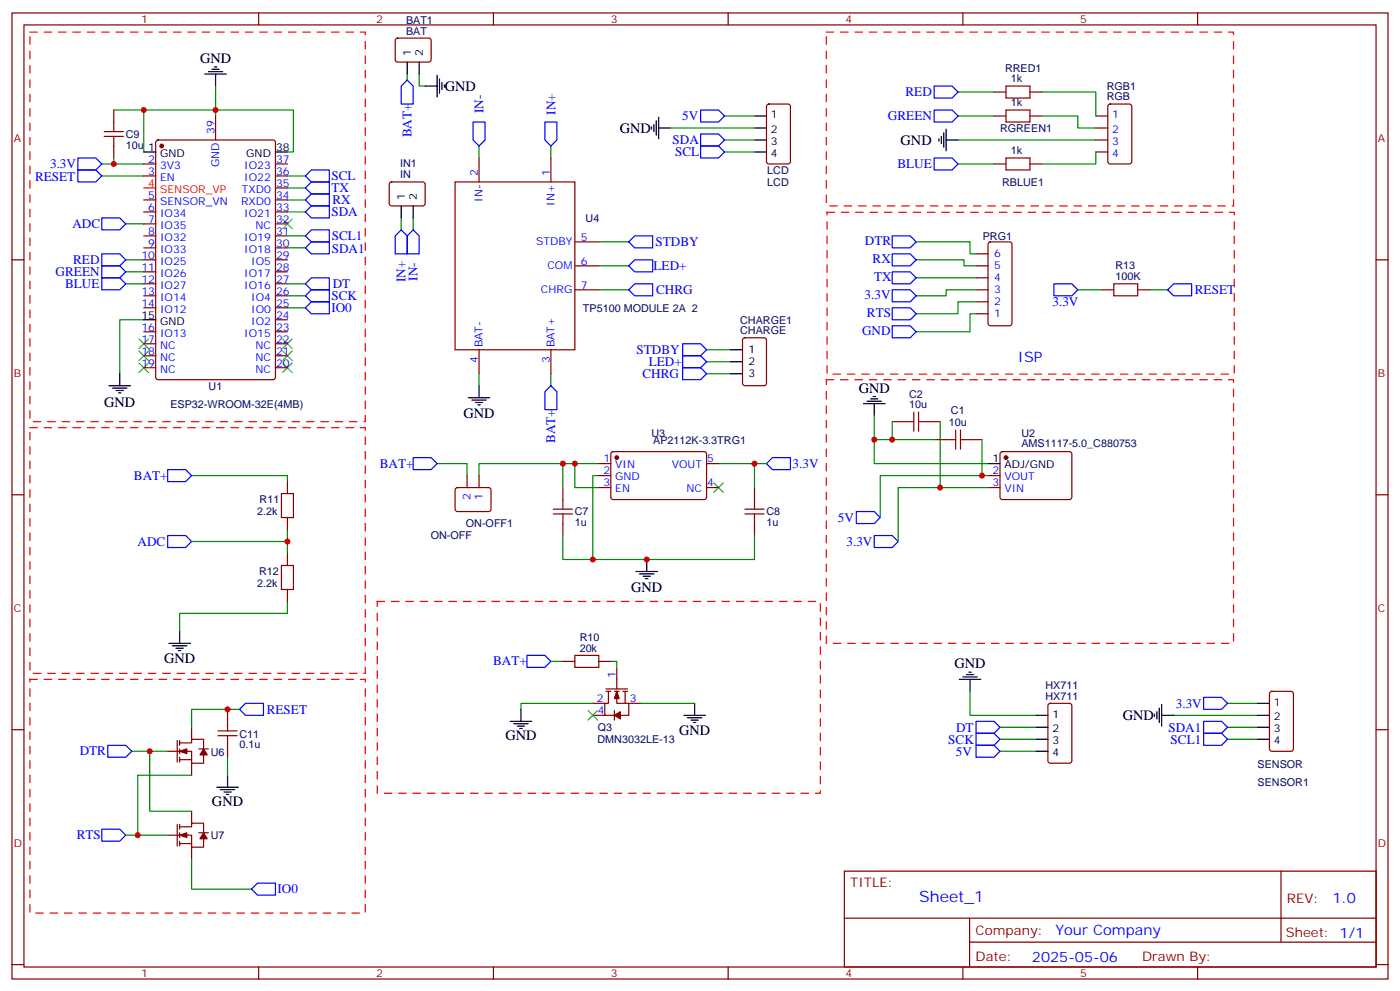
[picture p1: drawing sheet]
<svg xmlns="http://www.w3.org/2000/svg" width="412mm" height="292mm" viewBox="0 0 412 292" stroke-linecap="round" stroke-linejoin="round" font-family="sans-serif">
<g fill="none" stroke="#008700" stroke-width=".35">
<path d="M33.5 32.4h8.8M63.5 34.1v-1.7h-21.2v12.3M63.5 25.3v7.1h22.9v12.3h-1.7M119.9 21.8v1.8M123.5 21.8v3.5h1.7M197.6 37.7h24.6M213.4 34.1h8.8M282.2 34.1h10.6M282.2 27.1h10.6M306.9 34.1h10.6v3.6h5.3M306.9 27.1h15.9v7M30 51.8h12.3"/>
<path d="M30 48.3h12.3M33.5 46.5v1.8M84.7 51.8h5.3M84.7 58.8h5.3M84.7 55.3h5.3M141.1 43v3.5M162.3 43v3.5M213.4 44.7h8.8M213.4 41.2h8.8M282.2 41.2h40.6M282.2 48.3h10.6M322.8 44.7v3.6h-15.9"/>
<path d="M37 76.5h5.3M37 65.9h5.3M84.7 62.4h5.3M84.7 69.4h5.3M84.7 73h5.3M118.2 64.1v3.6M121.7 64.1v3.6M176.4 78.2h8.8M176.4 71.2h8.8M269.9 76.5h14.1v1.7h3.5M269.9 71.2h15.9v3.5h1.7M37 83.5h5.3"/>
<path d="M37 80h5.3M42.3 94.1h-7v15.9M84.7 90.6h5.3M84.7 83.5h5.3M84.7 87.1h5.3M176.4 85.3h8.8M269.9 81.8h17.6M287.5 85.3h-8.8v1.8h-8.8M287.5 88.8h-5.3v3.6h-12.3M287.5 92.4h-1.7v5.2h-15.9M317.5 85.3h7.1M338.7 85.3h5.3"/>
<path d="M141.1 110v3.5M162.3 110v3.5M208.1 110h7.1M208.1 106.5h7.1M208.1 102.9h7.1M56.4 140h28.3v1.7M128.8 136.5h8.8v3.5M165.8 136.5h-24.7v3.5M169.3 136.5v7h7.1M176.4 140h-1.8v24.7M176.4 136.5h-10.6v7M211.7 136.5h14.1"/>
<path d="M222.2 136.5v7M257.5 122.3v14.2h33.5M257.5 129.4h17.7M262.8 124.1v5.3M276.9 124.1v19.4M289.3 129.4v10.6M291 140h-31.7v12.3M84.7 155.9v3.5h-28.3M84.7 159.4v3.5M165.8 157.6v7.1h56.4v-7.1M291 143.5h-26.4v15.9M84.7 177v3.6h-31.8v5.2"/>
<path d="M162.3 194.7h3.5M179.9 194.7h1.8v1.7M70.6 208.8h-14.2v5.3M174.6 207h-21.1v1.8M188.7 207h15.9M285.8 203.5v7h19.4M294.6 214.1h10.6M294.6 217.6h10.6M345.7 210.5h24.7M361.6 214.1h8.8M361.6 217.6h8.8M361.6 207h8.8"/>
<path d="M38.8 221.1h10.6M44.1 221.1v17.7h12.3M56.4 228.2h-15.8v17.6h8.8M67 222.9v5.3M294.6 221.1h10.6M37 245.8h3.6M56.4 252.9v8.8h17.7"/>
</g>
<g fill="none" stroke="#00f" stroke-width=".35">
<path d="M119.9 23.6l1.8 1.7v5.3h-3.5v-5.3zM139.3 35.9h3.6v5.3l-1.8 1.8-1.8-1.8zM160.5 35.9h3.5v5.3l-1.7 1.8-1.8-1.8zM206.4 39.4h5.3l1.7 1.8-1.7 1.8h-5.3zM206.4 32.4h5.3l1.7 1.7-1.7 1.8h-5.3zM275.2 25.3h5.3l1.7 1.8-1.7 1.8h-5.3zM275.2 32.4h5.3l1.7 1.7-1.7 1.8h-5.3zM22.9 50h5.3l1.8 1.8-1.8 1.8h-5.3zM22.9 46.5h5.3l1.8 1.8-1.8 1.7h-5.3zM90 51.8l1.7-1.8h5.3v3.6h-5.3zM90 58.8l1.7-1.7h5.3v3.5h-5.3zM90 55.3l1.7-1.7h5.3v3.5h-5.3z"/>
<path d="M206.4 43h5.3l1.7 1.7-1.7 1.8h-5.3zM275.2 46.5h5.3l1.7 1.8-1.7 1.7h-5.3zM30 78.2h5.3l1.7 1.8-1.7 1.8h-5.3zM30 74.7h5.3l1.7 1.8-1.7 1.7h-5.3zM30 64.1h5.3l1.7 1.8-1.7 1.8h-5.3zM90 62.4l1.7-1.8h5.3v3.5h-5.3zM90 73l1.7-1.8h5.3v3.5h-5.3zM90 69.4l1.7-1.7h5.3v3.5h-5.3zM116.4 69.4l1.8-1.7 1.7 1.7v5.3h-3.5zM119.9 69.4l1.8-1.7 1.8 1.7v5.3h-3.6zM187 76.5h5.3v3.5h-5.3l-1.8-1.8zM187 69.4h5.3v3.6h-5.3l-1.8-1.8z"/>
<path d="M262.8 69.4h5.3l1.8 1.8-1.8 1.8h-5.3zM262.8 74.7h5.3l1.8 1.8-1.8 1.7h-5.3zM30 81.8h5.3l1.7 1.7-1.7 1.8h-5.3zM90 90.6l1.7-1.8h5.3v3.6h-5.3zM90 87.1l1.7-1.8h5.3v3.5h-5.3zM90 83.5l1.7-1.7h5.3v3.5h-5.3zM187 83.5h5.3v3.6h-5.3l-1.8-1.8zM262.8 80h5.3l1.8 1.8-1.8 1.7h-5.3zM262.8 85.3h5.3l1.8 1.8-1.8 1.7h-5.3zM262.8 90.6h5.3l1.8 1.8-1.8 1.7h-5.3zM262.8 95.9h5.3l1.8 1.7-1.8 1.8h-5.3zM310.4 83.5h5.3l1.8 1.8-1.8 1.8h-5.3z"/>
<path d="M344 85.3l1.7-1.8h5.3v3.6h-5.3zM160.5 115.3l1.8-1.8 1.7 1.8v5.3h-3.5zM201.1 108.2h5.3l1.7 1.8-1.7 1.8h-5.3zM201.1 104.7h5.3l1.7 1.8-1.7 1.7h-5.3zM201.1 101.2h5.3l1.7 1.7-1.7 1.8h-5.3zM49.4 138.2h5.3l1.7 1.8-1.7 1.7h-5.3zM121.7 134.7h5.3l1.8 1.8-1.8 1.7h-5.3zM225.8 136.5l1.7-1.8h5.3v3.5h-5.3zM49.4 157.6h5.3l1.7 1.8-1.7 1.7h-5.3zM252.2 150.6h5.3l1.8 1.7-1.8 1.8h-5.3zM257.5 157.6h5.3l1.8 1.8-1.8 1.7h-5.3zM155.2 192.9h5.3l1.8 1.8-1.8 1.7h-5.3z"/>
<path d="M31.7 219.4h5.3l1.8 1.7-1.8 1.8h-5.3zM70.6 208.8l1.7-1.8h5.3v3.5h-5.3zM287.5 219.4h5.3l1.8 1.7-1.8 1.8h-5.3zM287.5 212.3h5.3l1.8 1.8-1.8 1.7h-5.3zM287.5 215.8h5.3l1.8 1.8-1.8 1.8h-5.3zM354.5 215.8h5.3l1.8 1.8-1.8 1.8h-5.3zM354.5 212.3h5.3l1.8 1.8-1.8 1.7h-5.3zM354.5 205.2h5.3l1.8 1.8-1.8 1.8h-5.3zM30 244.1h5.3l1.7 1.7-1.7 1.8h-5.3zM74.1 261.7l1.7-1.8h5.3v3.6h-5.3z"/>
</g>
<g fill="none" stroke="#870000" stroke-width=".35">
<path d="M3.5 3.8h405.4v284.3h-405.4zM7.1 7.3h398.2v277.3h-398.2zM76.2 3.8v3.5M116.7 11.4l.4-.2 9.5 .1 .4 .6-.1 5.9-.6 .5-9.5-.1-.4-.6v-5.7zM145.3 3.8v3.5M214.5 3.8v3.5M283.6 3.8v3.5M352.8 3.8v3.5M30.7 38.7h5.6M33.5 32.4v6.3M63.5 34.1v7.1M226 30.8l.5-.2h5.6l.7 .5v16.5l-.4 .6-5.9 .1-.7-.5v-16.5z"/>
<path d="M292.8 34.1h3.5M292.8 27.1h3.5M296.3 25.3h7.1v3.6h-7.1zM296.3 32.4h7.1v3.5h-7.1zM303.4 34.1h3.5M303.4 27.1h3.5M322.8 34.1h3.5M322.8 37.7h3.5M326.6 30.8l.4-.2h5.7l.6 .5 .1 16.5-.5 .6-5.9 .1-.6-.5-.1-16.5zM30.7 40.1h5.6M33.5 40.1v6.4M42.3 48.3h3.6"/>
<path d="M42.3 51.8h3.6M42.3 58.8h3.6M46.1 41.4l.5-.2h33.8l.7 .4v69.5l-.4 .6-34.1 .1-.7-.5v-69.4zM81.1 48.3h3.6M81.1 51.8h3.6M81.1 58.8h3.6M81.1 55.3h3.6M114.9 53.8l.5-.2h9.4l.4 .7v5.9l-.7 .4-9.4-.1-.4-.6v-5.6zM134.1 53.6h35.2v49.3h-35.2zM141.1 46.5v7.1M162.3 46.5v7.1M292.8 48.3h3.5"/>
<path d="M296.3 46.5h7.1v3.5h-7.1zM303.4 48.3h3.5M322.8 41.2h3.5M322.8 44.7h3.5M3.5 76.5h3.6M42.3 62.4h3.6M42.3 65.9h3.6M42.3 69.4h3.6M42.3 73h3.6M42.3 76.5h3.6M81.1 62.4h3.6M81.1 65.9h3.6"/>
<path d="M81.1 69.4h3.6M81.1 73h3.6M81.1 76.5h3.6M169.3 71.2h7.1M169.3 78.2h7.1M287.5 78.2h3.5M287.5 74.7h3.5M291.3 71.4l.4-.2h5.7l.6 .4 .1 23.6-.5 .6-5.9 .1-.6-.5-.1-23.5zM405.3 76.5h3.6M42.3 80h3.6M42.3 83.5h3.6M42.3 87.1h3.6"/>
<path d="M42.3 90.6h3.6M42.3 97.6h3.6M81.1 80h3.6M81.1 83.5h3.6M81.1 87.1h3.6M81.1 90.6h3.6M81.1 97.6h3.6M81.1 94.1h3.6M169.3 85.3h7.1M219 99.6l.4-.2h5.7l.6 .4 .1 13-.5 .7h-5.9l-.6-.4-.1-13zM287.5 85.3h3.5M287.5 92.4h3.5"/>
<path d="M287.5 88.8h3.5M287.5 81.8h3.5M324.6 85.3h3.5M328.1 83.5h7v3.6h-7zM335.1 85.3h3.6M42.3 101.2h3.6M42.3 104.7h3.6M42.3 108.2h3.6M81.1 101.2h3.6M81.1 104.7h3.6M81.1 108.2h3.6M141.1 102.9v7.1"/>
<path d="M162.3 102.9v7.1M137.6 140v3.5M141.1 140v3.5M176.4 136.5h3.5M176.4 140h3.5M180.2 133.1l.4-.2 27.1 .1 .4 .6v13l-.7 .4h-27.1l-.4-.7v-12.7zM208.1 136.5h3.6M262.8 124.1h3.5M273.4 124.1h3.5M275.2 129.4h3.5M285.8 129.4h3.5M291 140h3.6"/>
<path d="M294.8 133.1l.5-.2 20 .1 .4 .6v13l-.7 .4h-20l-.4-.7v-12.7zM3.5 145.6h3.6M82.9 145.3h3.5v7h-3.5zM84.7 141.7v3.6M84.7 152.3v3.6M134.3 143.7l.5-.2 9.4 .1 .4 .6v5.9l-.7 .5-9.4-.1-.4-.6v-5.7zM163 151.3h5.6M163 149.9h5.6M165.8 143.5v6.4M165.8 151.3v6.3M176.4 143.5h3.5M208.1 143.5h3.6"/>
<path d="M219.4 151.3h5.7M219.4 149.9h5.7M222.2 143.5v6.4M222.2 151.3v6.3M291 143.5h3.6M405.3 145.6h3.6M82.9 166.4h3.5v7.1h-3.5zM84.7 162.9v3.5M84.7 173.5v3.5M165.8 194.7h3.5M169.3 192.9h7.1v3.5h-7.1zM176.4 194.7h3.5"/>
<path d="M181.7 196.4v6.4M3.5 214.8h3.6M52.2 217.9v6.4M52.9 218.7h3.5v-1.1h3.6v2.8M52.9 217.9v1.5M56.4 214.1v3.5M64.2 216.5h5.6M64.2 215.1h5.6M67 208.8v6.3M67 216.5v6.4M174.6 207h3.6M174.6 210.5h3.6"/>
<path d="M178.5 202.8h6.4M178.5 203.5h1.4M179.2 203.5v3.5h-1v3.5h2.8M181 209.1v2.8M181 203.5h1.4M181.7 203.5v3.5h3.5v3.5h-2.5M183.4 203.5h1.5M184.1 203.5v3.5M185.2 207h3.5M308.9 207.2l.5-.2h5.6l.7 .4v16.5l-.4 .7h-5.9l-.7-.4v-16.5zM374.2 203.7l.4-.2h5.7l.6 .4 .1 16.5-.5 .7h-5.9l-.6-.4-.1-16.5zM405.3 214.8h3.6"/>
<path d="M49.4 221.1h7v3.5h3.6v-2.4M52.9 220.4v1.4M52.9 222.9v1.4M52.9 223.6h3.5M56.4 224.6v3.6M56.4 238.8v3.5M58.6 220.4h2.8M49.4 245.8h7v3.5h3.6v-2.4M52.2 242.6v6.4M52.9 243.3h3.5v-1h3.6v2.8M52.9 242.6v1.5M52.9 245.1v1.4"/>
<path d="M52.9 247.6v1.4M52.9 248.3h3.5M56.4 249.3v3.6M58.6 245.1h2.8M248.7 256.4h156.6v28.2h-156.6zM377.3 256.4v20.9M248.7 270.2h156.5M285.6 277.3h119.6M285.6 270.2v14.2M3.5 283.9h3.6M76.2 284.6v3.5M145.3 284.6v3.5"/>
<path d="M214.5 284.6v3.5M283.6 284.6v3.5M352.8 284.6v3.5M405.3 283.9h3.6"/>
</g>
<g fill="none" stroke="#000" stroke-width=".35">
<path d="M63.1 19.7h.8M119.9 18.3v3.5M123.5 18.3v3.5M60.3 21.8h6.4M61.4 21.1h4.2M62.4 20.4h2.2M63.5 21.8v3.5M125.2 25.3h3.6M128.8 22.2v6.3M129.5 23.2v4.2M130.2 24.3v2.1M130.9 25v.7"/>
<path d="M191.9 37.3v.7M192.6 36.6v2.1M193.3 35.6v4.2M194 37.7h3.6M194 34.5v6.4M222.2 37.7h3.6M222.2 34.1h3.6M278 39.1v4.2M278.7 38v6.4M42.3 44.7h3.6M81.1 44.7h3.6M222.2 41.2h3.6"/>
<path d="M222.2 44.7h3.6M276.6 40.9v.7M277.3 40.1v2.2M278.7 41.2h3.5M118.2 60.6v3.5M121.7 60.6v3.5M42.3 94.1h3.6M32.1 113.5h6.4M33.2 114.2h4.2M34.2 114.9h2.1M34.9 115.6h.7M35.3 110v3.5"/>
<path d="M137.9 117.1h6.4M139 117.8h4.2M140.1 118.5h2.1M140.8 119.2h.7M141.1 113.5v3.6M215.2 110h3.5M215.2 102.9h3.5M215.2 106.5h3.5M254.4 118.8h6.3M255.4 118.1h4.2M256.5 117.4h2.1M257.2 116.7h.7"/>
<path d="M257.5 118.8v3.5M291 136.5h3.6M187.3 168.2h6.4M188.4 168.9h4.2M189.4 169.6h2.2M190.1 170.3h.8M190.5 164.7v3.5M49.7 189.4h6.4M50.8 190.1h4.2M51.9 190.8h2.1M52.6 191.5h.7M52.9 185.8v3.6"/>
<path d="M282.6 200h6.3M283.6 199.2h4.3M284.7 198.5h2.1M285.4 197.8h.7M285.8 200v3.5M150.3 212.3h6.3M151.3 213h4.3M152.4 213.7h2.1M153.1 214.4h.7M153.5 208.8v3.5M201.4 210.5h6.4M202.5 211.2h4.2"/>
<path d="M203.6 211.9h2.1M204.3 212.7h.7M204.6 207v3.5M305.2 210.5h3.5M305.2 214.1h3.5M305.2 217.6h3.5M340.1 210.2v.7M340.8 209.5v2.1M341.5 208.4v4.3M342.2 210.5h3.5M342.2 207.4v6.3M370.4 210.5h3.5"/>
<path d="M370.4 214.1h3.5M370.4 217.6h3.5M370.4 207h3.5M63.9 231.7h6.3M64.9 232.4h4.2M66 233.1h2.1M66.7 233.8h.7M67 228.2v3.5M305.2 221.1h3.5"/>
</g>
<path d="M8.8 9.5h98.8v114.6h-98.8zM243.4 9.5h120v51.1h-120zM243.6 62.5h120v47.6h-120zM243.4 111.8h120v77.6h-120zM8.8 125.9h98.8v72.3h-98.8zM111.1 177h130.6v56.5h-130.6zM8.8 200h98.8v68.7h-98.8z" fill="none" stroke="#f00" stroke-width=".35" stroke-dasharray="2.1 2.1"/>
<g fill="#870000" stroke="#870000" stroke-width=".35">
<path d="M60 220.4l1 1.8h-2.1z"/>
<path d="M52.9 221.1l2.1-.7v1.4z"/>
<path d="M60 245.1l1 1.8h-2.1z"/>
<path d="M52.9 245.8l2.1-.7v1.4z"/>
<path d="M181.7 203.5l.7 2.1h-1.4z"/>
<path d="M181 210.5l1.7-1v2.1z"/>
<circle cx="181.7" cy="134.7" r=".53"/>
<circle cx="47.6" cy="43" r=".53"/>
<circle cx="296.3" cy="134.7" r=".53"/>
</g>
<g fill="none" stroke="#3c3" stroke-width=".35">
<path d="M83.3 64.5l2.8 2.8M86.1 64.5l-2.8 2.8M40.9 99.8l2.8 2.8M43.7 99.8l-2.8 2.8M83.3 99.8l2.8 2.8M86.1 99.8l-2.8 2.8M40.9 106.8l2.8 2.8M40.9 103.3l2.8 2.8M43.7 106.8l-2.8 2.8M43.7 103.3l-2.8 2.8M83.3 106.8l2.8 2.8M83.3 103.3l2.8 2.8"/>
<path d="M86.1 106.8l-2.8 2.8M86.1 103.3l-2.8 2.8M210.3 142.1l2.8 2.8M213.1 142.1l-2.8 2.8M173.2 209.1l2.8 2.8M176 209.1l-2.8 2.8"/>
</g>
<path d="M42.3 55.3h3.6" fill="none" stroke="#f00" stroke-width=".35"/>
<path d="M266.3 124.1h2.9M269.2 121.3v5.6M270.6 121.3v5.6M270.6 124.1h2.8M278.7 129.4h2.8M281.5 126.6v5.6M282.9 126.6v5.6M282.9 129.4h2.9" fill="none" stroke="#a10000" stroke-width=".35"/>
<g fill="#c00">
<circle cx="84.7" cy="159.4" r=".88"/>
<circle cx="44.1" cy="221.1" r=".88"/>
<circle cx="40.6" cy="245.8" r=".88"/>
<circle cx="67" cy="208.8" r=".88"/>
<circle cx="42.3" cy="32.4" r=".88"/>
<circle cx="33.5" cy="48.3" r=".88"/>
<circle cx="63.5" cy="32.4" r=".88"/>
<circle cx="174.6" cy="164.7" r=".88"/>
<circle cx="190.5" cy="164.7" r=".88"/>
<circle cx="165.8" cy="136.5" r=".88"/>
<circle cx="169.3" cy="136.5" r=".88"/>
<circle cx="222.3" cy="136.5" r=".88"/>
<circle cx="257.5" cy="129.4" r=".88"/>
<circle cx="262.8" cy="129.4" r=".88"/>
<circle cx="276.9" cy="143.5" r=".88"/>
<circle cx="289.3" cy="140" r=".88"/>
</g>
<text font-size="4.6" fill="#00f" x="270.8" y="265.4">Sheet_1</text>
<g font-size="4.2">
<text x="58.9" y="18.5">GND</text>
<text x="131.1" y="26.7">GND</text>
<text x="182.6" y="39.1">GND</text>
<text x="265.3" y="42.6">GND</text>
<text x="30.7" y="119.6">GND</text>
<text x="252.9" y="115.6">GND</text>
<text x="136.5" y="123">GND</text>
<text x="185.9" y="174.3">GND</text>
<text x="48.3" y="195">GND</text>
<text x="281.2" y="196.7">GND</text>
<text x="330.7" y="211.9">GND</text>
<text x="148.9" y="217.9">GND</text>
<text x="200" y="216.2">GND</text>
<text x="62.4" y="237.3">GND</text>
</g>
<g font-size="4.2" fill="#00f">
<text x="299.9" y="106.5">ISP</text>
<text x="392.5" y="265.7">1.0</text>
<text x="310.9" y="275.2">Your Company</text>
<text x="304" y="283">2025-05-06</text>
</g>
<g font-size="3.9" fill="#00f">
<text x="266.7" y="28.4">RED</text>
<text x="142.4" y="33.2" transform="rotate(-90 142.4 33.2)">IN-</text>
<text x="163.6" y="33.8" transform="rotate(-90 163.6 33.8)">IN+</text>
<text x="200.9" y="35.4">5V</text>
<text x="261.6" y="35.4">GREEN</text>
<text x="121.2" y="40.5" transform="rotate(-90 121.2 40.5)">BAT+</text>
<text x="198.1" y="42.5">SDA</text>
<text x="198.9" y="46">SCL</text>
<text x="10.3" y="53.1">RESET</text>
<text x="14.8" y="49.5">3.3V</text>
<text x="97.6" y="53.1">SCL</text>
<text x="264.4" y="49.5">BLUE</text>
<text x="97.7" y="56.6">TX</text>
<text x="97.6" y="63.6">SDA</text>
<text x="97.9" y="60.2">RX</text>
<text x="21.3" y="67.2">ADC</text>
<text x="97.7" y="70.7">SCL1</text>
<text x="21.6" y="77.8">RED</text>
<text x="97.7" y="74.3">SDA1</text>
<text x="193.1" y="72.4">STDBY</text>
<text x="254.8" y="72.2">DTR</text>
<text x="257" y="77.5">RX</text>
<text x="16.4" y="81.3">GREEN</text>
<text x="119.4" y="83.1" transform="rotate(-90 119.4 83.1)">IN+</text>
<text x="123" y="82.6" transform="rotate(-90 123 82.6)">IN-</text>
<text x="192.5" y="79.4">LED+</text>
<text x="257.5" y="82.8">TX</text>
<text x="19.2" y="84.8">BLUE</text>
<text x="97.6" y="88.3">SCK</text>
<text x="98" y="84.8">DT</text>
<text x="193.3" y="86.5">CHRG</text>
<text x="254.7" y="88.1">3.3V</text>
<text x="352" y="86.6">RESET</text>
<text x="97.6" y="91.9">IO0</text>
<text x="255.4" y="93.4">RTS</text>
<text x="310" y="90.1">3.3V</text>
<text x="254" y="98.7">GND</text>
<text x="187.5" y="104.3">STDBY</text>
<text x="191.1" y="107.8">LED+</text>
<text x="189.2" y="111.4">CHRG</text>
<text x="163.5" y="130.4" transform="rotate(-90 163.5 130.4)">BAT+</text>
<text x="111.9" y="137.7">BAT+</text>
<text x="233.5" y="137.8">3.3V</text>
<text x="39.4" y="141.2">BAT+</text>
<text x="246.8" y="153.6">5V</text>
<text x="40.5" y="160.7">ADC</text>
<text x="249.4" y="160.7">3.3V</text>
<text x="145.3" y="195.9">BAT+</text>
<text x="346.4" y="208.2">3.3V</text>
<text x="78.6" y="210">RESET</text>
<text x="281.6" y="215.3">DT</text>
<text x="344.2" y="215.3">SDA1</text>
<text x="279.3" y="218.8">SCK</text>
<text x="344.8" y="218.8">SCL1</text>
<text x="23.5" y="222.3">DTR</text>
<text x="281.6" y="222.4">5V</text>
<text x="22.6" y="247.1">RTS</text>
<text x="81.8" y="263">IO0</text>
</g>
<g font-size="3.9" fill="#800">
<text x="250.5" y="261">TITLE:</text>
<text x="379.1" y="265.7">REV:</text>
<text x="287.4" y="275.2">Company:</text>
<text x="378.7" y="275.8">Sheet: 1/1</text>
<text x="287.4" y="282.9">Date:</text>
<text x="336.4" y="282.9">Drawn By:</text>
</g>
<g font-size="3.2" fill="#800">
<text x="41.6" y="6.8">1</text>
<text x="110.8" y="6.8">2</text>
<text x="179.9" y="6.8">3</text>
<text x="249.1" y="6.8">4</text>
<text x="318.2" y="6.8">5</text>
<text x="4.1" y="41.9">A</text>
<text x="405.9" y="41.9">A</text>
<text x="4.1" y="111.1">B</text>
<text x="405.9" y="111.1">B</text>
<text x="4.1" y="180.2">C</text>
<text x="405.9" y="180.2">C</text>
<text x="4.1" y="249.3">D</text>
<text x="405.9" y="249.3">D</text>
<text x="41.6" y="287.6">1</text>
<text x="110.8" y="287.6">2</text>
<text x="179.9" y="287.6">3</text>
<text x="249.1" y="287.6">4</text>
<text x="318.2" y="287.6">5</text>
</g>
<g font-size="3.2" fill="#000080">
<text x="119.6" y="10.2">BAT</text>
<text x="119.6" y="6.9">BAT1</text>
<text x="296" y="21.2">RRED1</text>
<text x="297.8" y="24.3">1k</text>
<text x="326" y="29.6">RGB</text>
<text x="326" y="26.4">RGB1</text>
<text x="297.8" y="31.3">1k</text>
<text x="37" y="40.7">C9</text>
<text x="294.6" y="38.8">RGREEN1</text>
<text x="37" y="43.7">10u</text>
<text x="297.8" y="45.4">1k</text>
<text x="117.8" y="52.5">IN</text>
<text x="117.8" y="49.3">IN1</text>
<text x="226" y="51.2">LCD</text>
<text x="226" y="54.7">LCD</text>
<text x="295.2" y="54.7">RBLUE1</text>
<text x="172.5" y="65.3">U4</text>
<text x="289.5" y="70.7">PRG1</text>
<text x="328.6" y="82.5">100K</text>
<text x="328.6" y="79.3">R13</text>
<text x="171.7" y="91.7">TP5100 MODULE 2A 2</text>
<text x="218" y="95.3">CHARGE1</text>
<text x="218" y="98.4">CHARGE</text>
<text x="61.5" y="114.8">U1</text>
<text x="267.8" y="117.1">C2</text>
<text x="50.2" y="120">ESP32-WROOM-32E(4MB)</text>
<text x="267.8" y="120.2">10u</text>
<text x="279.5" y="125.2">10u</text>
<text x="280.1" y="121.7">C1</text>
<text x="191.9" y="128.5">U3</text>
<text x="192.4" y="130.6">AP2112K-3.3TRG1</text>
<text x="300.9" y="131.7">AMS1117-5.0_C880753</text>
<text x="300.9" y="128.6">U2</text>
<text x="76.5" y="148.2">R11</text>
<text x="75.8" y="151.7">2.2k</text>
<text x="137.2" y="155.2">ON-OFF1</text>
<text x="169.3" y="154.9">1u</text>
<text x="169.3" y="151.7">C7</text>
<text x="225.8" y="154.9">1u</text>
<text x="225.8" y="151.7">C8</text>
<text x="126.9" y="158.8">ON-OFF</text>
<text x="75.8" y="172.8">2.2k</text>
<text x="76.4" y="169.3">R12</text>
<text x="170.8" y="191.8">20k</text>
<text x="170.8" y="188.6">R10</text>
<text x="308" y="202.7">HX711</text>
<text x="308" y="206">HX711</text>
<text x="176.1" y="215.2">Q3</text>
<text x="70.6" y="220.1">0.1u</text>
<text x="70.6" y="217.1">C11</text>
<text x="176" y="218.7">DMN3032LE-13</text>
<text x="62.1" y="222.4">U6</text>
<text x="370.4" y="225.9">SENSOR</text>
<text x="370.4" y="231.2">SENSOR1</text>
<text x="62.1" y="247.1">U7</text>
</g>
<g font-size="3.2">
<text x="121" y="16.5" transform="rotate(-90 121 16.5)">1</text>
<text x="124.5" y="16.5" transform="rotate(-90 124.5 16.5)">2</text>
<text x="227.1" y="34.9">1</text>
<text x="227.1" y="39.1">2</text>
<text x="43.7" y="44.4">1</text>
<text x="47.2" y="46.1">GND</text>
<text x="72.6" y="46.1">GND</text>
<text x="81.3" y="44.4">38</text>
<text x="227.1" y="42.6">3</text>
<text x="227.1" y="46.1">4</text>
<text x="119.2" y="58.8" transform="rotate(-90 119.2 58.8)">1</text>
<text x="122.8" y="58.8" transform="rotate(-90 122.8 58.8)">2</text>
<text x="41.7" y="93.8">15</text>
<text x="47.2" y="95.5">GND</text>
<text x="220.5" y="104">1</text>
<text x="220.5" y="107.5">2</text>
<text x="220.5" y="111.1">3</text>
<text x="292.4" y="136.1">1</text>
<text x="295.9" y="137.9">ADJ/GND</text>
<text x="375.2" y="207.7">1</text>
<text x="310" y="211.2">1</text>
<text x="310" y="215.5">2</text>
<text x="375.2" y="211.9">2</text>
<text x="375.2" y="215.5">3</text>
<text x="310" y="219">3</text>
<text x="375.2" y="219">4</text>
<text x="310" y="222.5">4</text>
</g>
<g font-size="3.2" fill="#00f">
<text x="327.6" y="34.9">1</text>
<text x="63.1" y="39.4" transform="rotate(-90 63.1 39.4)">39</text>
<text x="327.6" y="39.1">2</text>
<text x="43.7" y="47.9">2</text>
<text x="81.3" y="47.9">37</text>
<text x="327.6" y="42.6">3</text>
<text x="327.6" y="46.1">4</text>
<text x="43.7" y="51.4">3</text>
<text x="47.2" y="49.7">3V3</text>
<text x="47.2" y="53.2">EN</text>
<text x="64.6" y="49.2" transform="rotate(-90 64.6 49.2)">GND</text>
<text x="72" y="53.2">IO22</text>
<text x="72" y="49.7">IO23</text>
<text x="81.3" y="51.4">36</text>
<text x="140.8" y="51.8" transform="rotate(-90 140.8 51.8)">2</text>
<text x="161.9" y="51.8" transform="rotate(-90 161.9 51.8)">1</text>
<text x="43.7" y="58.5">5</text>
<text x="71.2" y="56.7">TXD0</text>
<text x="81.3" y="58.5">34</text>
<text x="81.3" y="55">35</text>
<text x="142.2" y="59.4" transform="rotate(-90 142.2 59.4)">IN-</text>
<text x="43.7" y="62">6</text>
<text x="43.7" y="65.5">7</text>
<text x="47.2" y="60.3">SENSOR_VN</text>
<text x="47.2" y="63.8">IO34</text>
<text x="71" y="60.3">RXD0</text>
<text x="72" y="63.8">IO21</text>
<text x="81.3" y="65.5">32</text>
<text x="81.3" y="62">33</text>
<text x="163.3" y="60.6" transform="rotate(-90 163.3 60.6)">IN+</text>
<text x="43.7" y="69.1">8</text>
<text x="47.2" y="67.3">IO35</text>
<text x="47.2" y="70.8">IO32</text>
<text x="72" y="70.8">IO19</text>
<text x="75.2" y="67.3">NC</text>
<text x="81.3" y="69.1">31</text>
<text x="171.1" y="70.8">5</text>
<text x="41.7" y="76.1">10</text>
<text x="43.7" y="72.6">9</text>
<text x="47.2" y="74.4">IO33</text>
<text x="47.2" y="77.9">IO25</text>
<text x="72" y="74.4">IO18</text>
<text x="74" y="77.9">IO5</text>
<text x="81.3" y="76.1">29</text>
<text x="81.3" y="72.6">30</text>
<text x="157.9" y="72.2">STDBY</text>
<text x="171.1" y="77.9">6</text>
<text x="292.8" y="75.8">6</text>
<text x="41.7" y="79.7">11</text>
<text x="41.7" y="83.2">12</text>
<text x="47.2" y="81.4">IO26</text>
<text x="72" y="81.4">IO17</text>
<text x="81.3" y="83.2">27</text>
<text x="81.3" y="79.7">28</text>
<text x="161.2" y="79.3">COM</text>
<text x="292.8" y="82.8">4</text>
<text x="292.8" y="79.3">5</text>
<text x="41.7" y="86.7">13</text>
<text x="47.2" y="84.9">IO27</text>
<text x="47.2" y="88.5">IO14</text>
<text x="72" y="84.9">IO16</text>
<text x="74" y="88.5">IO4</text>
<text x="81.3" y="86.7">26</text>
<text x="159.4" y="86.4">CHRG</text>
<text x="171.1" y="84.9">7</text>
<text x="292.8" y="89.9">2</text>
<text x="292.8" y="86.4">3</text>
<text x="41.7" y="90.2">14</text>
<text x="47.2" y="92">IO12</text>
<text x="74" y="95.5">IO2</text>
<text x="74" y="92">IO0</text>
<text x="81.3" y="93.8">24</text>
<text x="81.3" y="90.2">25</text>
<text x="292.8" y="93.4">1</text>
<text x="41.7" y="97.3">16</text>
<text x="41.7" y="100.8">17</text>
<text x="47.2" y="99.1">IO13</text>
<text x="72" y="99.1">IO15</text>
<text x="81.3" y="100.8">22</text>
<text x="81.3" y="97.3">23</text>
<text x="41.7" y="104.4">18</text>
<text x="41.7" y="107.9">19</text>
<text x="47.2" y="102.6">NC</text>
<text x="47.2" y="106.1">NC</text>
<text x="75.2" y="106.1">NC</text>
<text x="75.2" y="102.6">NC</text>
<text x="81.3" y="107.9">20</text>
<text x="81.3" y="104.4">21</text>
<text x="140.8" y="106.7" transform="rotate(-90 140.8 106.7)">4</text>
<text x="142.2" y="102.2" transform="rotate(-90 142.2 102.2)">BAT-</text>
<text x="161.9" y="106.7" transform="rotate(-90 161.9 106.7)">3</text>
<text x="163.3" y="102.2" transform="rotate(-90 163.3 102.2)">BAT+</text>
<text x="47.2" y="109.6">NC</text>
<text x="75.2" y="109.6">NC</text>
<text x="177.7" y="136.1">1</text>
<text x="181.2" y="137.9">VIN</text>
<text x="197.9" y="137.9">VOUT</text>
<text x="208.3" y="136.1">5</text>
<text x="177.7" y="139.6">2</text>
<text x="177.7" y="143.2">3</text>
<text x="181.2" y="141.4">GND</text>
<text x="208.3" y="143.2">4</text>
<text x="292.4" y="139.6">2</text>
<text x="292.4" y="143.2">3</text>
<text x="295.9" y="141.4">VOUT</text>
<text x="138.6" y="147.3" transform="rotate(-90 138.6 147.3)">2</text>
<text x="142.2" y="147.3" transform="rotate(-90 142.2 147.3)">1</text>
<text x="181.2" y="144.9">EN</text>
<text x="202.2" y="144.9">NC</text>
<text x="295.9" y="144.9">VIN</text>
<text x="181.3" y="199.6" transform="rotate(-90 181.3 199.6)">1</text>
<text x="175.8" y="206.7">2</text>
<text x="185.6" y="206.7">3</text>
<text x="176.1" y="210.2">4</text>
</g>
<g font-size="3.2" fill="#f00">
<text x="43.7" y="55">4</text>
<text x="47.2" y="56.7">SENSOR_VP</text>
</g>
</svg>
